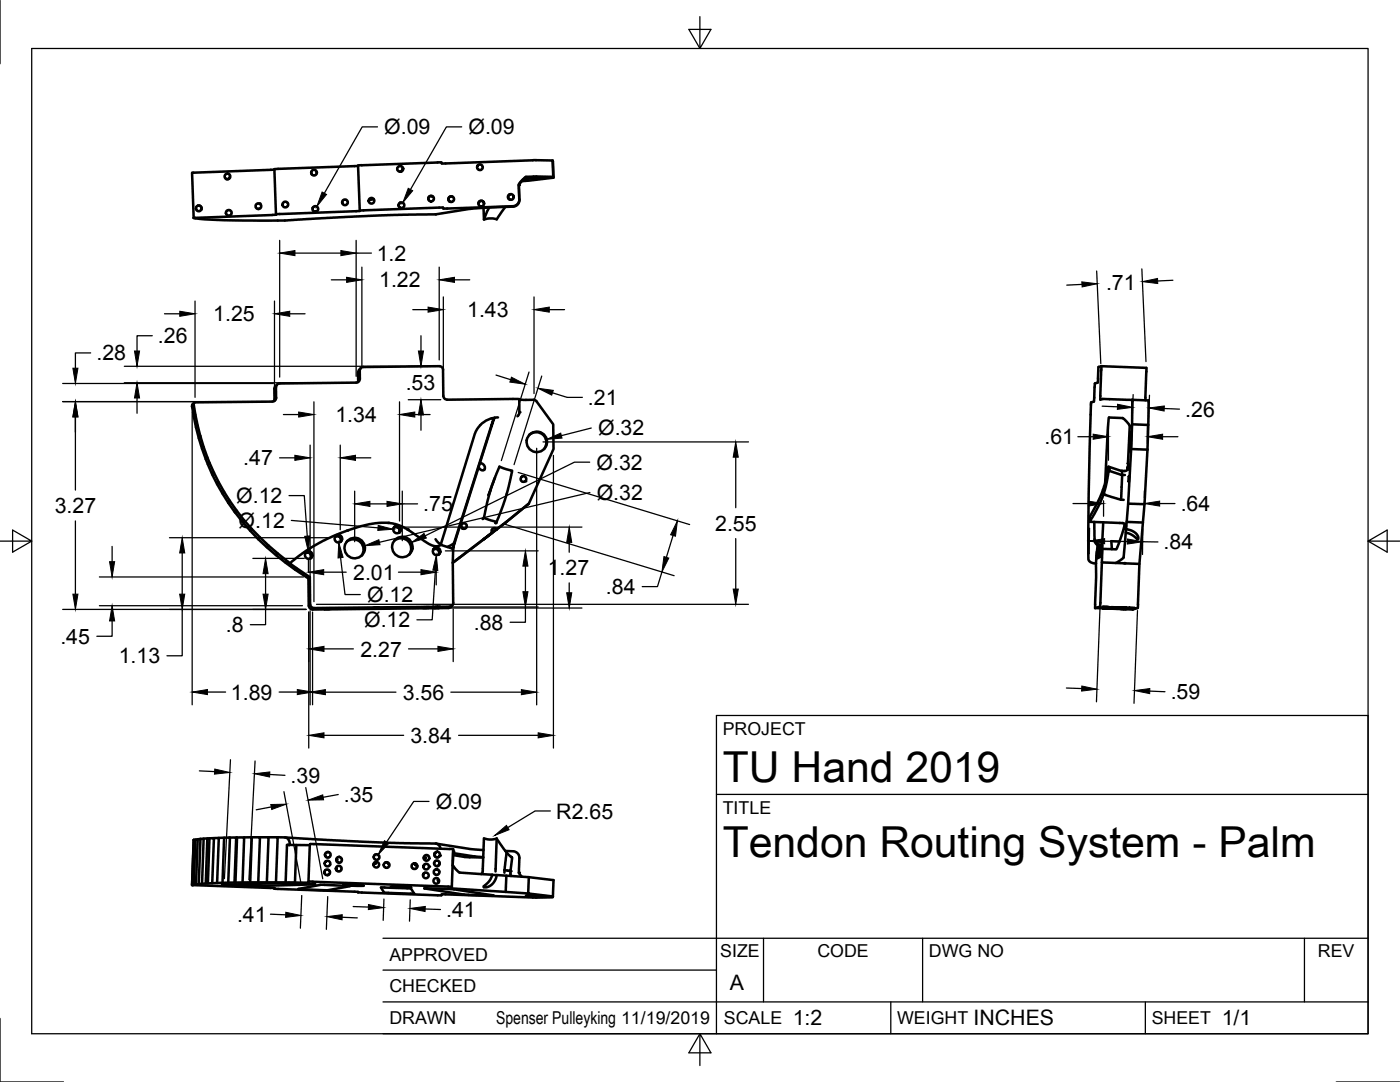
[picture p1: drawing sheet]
<svg xmlns="http://www.w3.org/2000/svg" width="279mm" height="216mm" viewBox="0 0 279 216" stroke-linecap="round" stroke-linejoin="round" font-family="sans-serif">
<!-- layer: Visible -->
<g fill="none" stroke="#000" stroke-width=".51">
<path d="M38.3 34.5l.4 9M38.6 34.5h-.2M45.6 34.7h.1M45.8 35.3l-.2 .4h-.5M54.8 33.8l-16.2 .7M62.1 34.4l.2 .4M71.5 33l.3 9M71.5 33.1l-16.7 .7 .3 9M72.2 33h-.7M74.6 39.8l-.8 .1M80.3 33.7l-.1 .4-.3 .2M86.3 39.2l-.2-.1-.4 .1-.2 .6"/>
<path d="M90.3 39.2h-.5l-.3 .3v.4l.3 .3M101.8 38.8l-.3 .2-.1 .4 .2 .3 .3 .2M104.1 36.2l6.4-.7-.1-.2-3.5-.1-2.1 .1-1.3 1.5 .1 3a1.3 1.3 0 0 1-1.2 1.3M104.4 35.9h.6h-.6M105 35.4l-1.5 1.5 .1 3.3-.3 .7-.5 .3-8.7 .4-7.2 1.2M105.1 35.6l4.1-.2zM107 32h3.3l.2 3.5M107 32l-18.1 .6h-.7l-.1-.2h-.4l-15.5 .6M110.3 32l.1 3.3M39.5 41h.4l.2 .2 .1 .4v.2M54.4 42.9l-15.7 .6M55.1 42.8h.1"/>
<path d="M55.1 42.8l-.7 .1M62.5 41.4l-.1 .3M71.8 42v.1M71.8 42.1l-16.7 .7M79.9 40.4l-.3 .4v.3l.2 .3M87 42.8l-12.9 .3-17.3 .9a159.5 159.5 0 0 1-17.8-.4l-.3-.1M96.6 40.5l-.2-.3-.5-.1-.4 .2v.3M97.7 41.4l-1.1 2.4-.1-2.3M100.9 41.3l-1.8 2.5-1.5-.2-1 .2M102.3 41.1l-13.4 .5h-.4l-.1-.2h-.7l-15.9 .6M54.8 77.6v2.1M54.8 79.7l-.1 .3"/>
<path d="M55.1 77.3v2.1M55.1 79.4a.75 .75 0 0 1-.7 .7M55.3 76.8l-.4 .4-.1 .4M55.8 76.5a.75 .75 0 0 0-.7 .8M71.5 74.3l-.1 2M71.7 73.8l-.2 .5M72 73.5l-.3 .3M72.5 73.2l15.2-.1a.75 .75 0 0 1 .7 .7l.1 5.2M72.5 73.2a.75 .75 0 0 0-.7 .8v1.6a.75 .75 0 0 1-.7 .7l-15.3 .2M88.5 79a.75 .75 0 0 0 .7 .7M102.3 79.6l-13.1 .2M102.4 79.6h1.3"/>
<path d="M103.6 79.8h2.9l.4 .1 3.5 4.8 .1 4.9-5 10.9-6.4 5.1-.3-.2-.5 .1-.2 .3 .1 .5-7.8 6M103.6 79.7l.1 2.7-.4 .7M218.4 77.3l-.1 2.8-.6 .2M218.5 76.5v.8M219.1 76.3l-.6 .2M219.2 73.2l-.1 3.1M219.6 79v.7M219.8 73.1l-.6 .1M219.8 73.1l9 .3M219.8 73.1l-.2 5.9M221.4 79.7l7.8 .2M221.5 79.7l-1.4-.1-.5 .2"/>
<path d="M226 79.8v.3M228.6 79.3v.6M228.8 74.1l-.2 5.3M228.8 73.4v.7M229.2 79.9v.3M38.3 81.1l.4-.3 .3 1.9-.3 .4zM38.3 80.9v.2M38.4 80.7v.2M38.7 83.1a46.5 46.5 0 0 0 20.2 30.5l2.7 1.8M38.7 80.4l-.3 .3M39 82.7l.5 2.2-.4 .4M39.5 84.9l.5 2.2-.3 .3"/>
<path d="M40 87.1l.6 2.1-.3 .3M40.6 89.2l.8 2.1-.3 .3M41.4 91.3l.4 1-.3 .4M41.8 92.3l.9 2-.3 .4M42.7 94.3l1 2-.4 .3M43.7 96.3l1 1.8-.3 .4M44.7 98.1l1.2 1.9-.3 .3M45.9 100l1.2 1.8-.3 .3M54.4 80.1l-15.5 .2-.2 .1v.4M95.7 92.5l-.2 .7M97.5 98.8l1.9-5.1a.42 .42 0 0 1 .3-.5 .42 .42 0 0 1 .5 .1l2 .6-1.4 5.8-1.3 3.6-.6 1.1M97.5 98.8h.1"/>
<path d="M97.9 97.7l-1.3 5.6-.2 .3M98.1 83.5l.4 .1M98.7 83.4h.1M98.8 95.3l-1.3 3.5M99.4 83.3a5 5 0 0 0-4.7 3.5l-6.8 21.9-1-1.1M105.6 86.8a2.04 2.04 0 0 1 2.8 0 2.04 2.04 0 0 1 .1 2.8M217.8 80.3l-.5 17.8-.1 13.5 .5 .6 1 .2M220.2 98.7l.7-2.6 .4-2.2 2.7 .9-.3 4.9M221.2 93.1l.2 .4-.1 .4M221.3 83.3l2.8 .1 1.4 1.5-.4 8.7M221.3 83.3l-.2 2.5-.5 10.6M223.7 99.7l-3.5-1-1 2.4-1.8 3 6.7 .3 .4 .1 .2 .5"/>
<path d="M223.7 99.7h.6M224.5 94.8h-.5l-.1-.8-2.7-.9-.4 2.2-.6 2.3-1.1 2.6-1.7 3.1 .2 .5M225.1 93.2v.5zM225.1 93.2h.1M225.1 92.5h.1M225.2 93.4l-.5 .6h-.8M225.3 95v1.1zM225.7 89.6l3.3 .1M225.8 86.2l-.2 4zM225.9 84.7l3.3 .1M226 80.1a328.2 328.2 0 0 1-1.3 25.5v-.2l-.5 5.9-1.5 1M229 89.7l-.6 10.9-3.3-.1"/>
<path d="M229.2 80.2l-.2 9.5M47.1 101.8l.2 .2-.3 .3M47.3 102l1.4 1.8-.3 .4M48.7 103.8l1.5 1.8-.3 .3M50.2 105.6l1.7 1.6-.4 .4M51.9 107.2l1.7 1.7-.3 .3M53.6 108.9l1.8 1.5-.3 .4M55.4 110.4l2.4 2M57 112.3l.3-.3 .5 .4M57.8 112.4h.1M59.1 113.3l-.2 .3M61 110.3a.76 .76 0 0 1 1 0l.3 .4-.2 .6"/>
<path d="M61.6 110.3l.5 .3-.1 .8M61.6 110.3l-.6 .1a.76 .76 0 0 1 .9 .1 .76 .76 0 0 1 .1 .9M61.8 115.1l-.2 .3v5.5M66.9 107.1a.75 .75 0 0 1 .9 0M66.9 107.1a.75 .75 0 0 1 .9 .1 .75 .75 0 0 1 .1 .9l.2-.5-.3-.5M66.9 107a.78 .78 0 0 1 1.2 .3l.1 .5-.2 .3M69.2 108.1a2.04 2.04 0 0 1 2.7 .1 2.04 2.04 0 0 1 .2 2.7M78.6 105.3a.75 .75 0 0 1 .9 .1 .75 .75 0 0 1 .2 .9M78.6 105.3a.73 .73 0 0 1 1.1 .3v.7M78.7 105.2a.73 .73 0 0 1 .8-.2 .73 .73 0 0 1 .4 .7l-.2 .5M78.7 107.9a2.04 2.04 0 0 1 2.7 .1 2.04 2.04 0 0 1 .2 2.7M86.6 109.6a.75 .75 0 0 1 1.2 .2"/>
<path d="M86.6 109.6h-.1M86.6 109.6a.76 .76 0 0 1 .9 .1 .76 .76 0 0 1 .1 .9 .76 .76 0 0 0-.2-.9 .76 .76 0 0 0-.9-.1M87.7 109.8l.1 .5-.2 .3M89.3 109.1l1.4-.8-.4 1.2M90.5 109.1l-.1 .4zM90.6 108.4l7.9-24.8 .2-.2-3 9.1h.4l.5 .3 .2 .3v.5l-.3 .2h-.3l-.5-.2-.2-.4-5.1 16.3M92.1 104.9v.4l.4 .2M96.6 103.3l2.5 .8M98.9 104.4h.1M99.1 105.6l-2.6 2 1.7-1.3M101 104.1l-.1 .2M105.5 100.5a283.7 283.7 0 0 1-15.1 11.8"/>
<path d="M218.4 104.1l.1 3.9 .2 .5 .6 .4 .6 .1v-.3M218.4 107.6l.1 .5 .3 .3 .6 .3h.5M218.7 112.4l-.2 8.2M218.9 110v1.5zM219 108.8l-.3 3.6M219.3 108.9v2.5l.1-2.5M219.6 109v2.2l.1-2.2M219.9 112.2l7.5 .3M219.9 109.3l-.1 1.5zM219.9 108.7l.1 .8M220 109.5l-.4 11.4-1.1 .4 7.6 .3 .9-.3M220.2 104.2l-.3 4.5"/>
<path d="M223.4 108.1l-1.6-.1 .1 1.6-1.9-.1M224.3 112.4h.3M224.5 104.6v.9v-.9l-1.7 4.9v.1h-.9M224.7 105.6l1 .2 .7 .4 .6 .6 .2 .7-.2 .1-1.1-.9-1.2-.4M224.9 104.1l3.2 .2M228.4 100.6a330.5 330.5 0 0 0-1.3 20M61.6 120.9a.75 .75 0 0 0 .8 .7M61.9 120.6a.75 .75 0 0 0 .8 .7l27-.3a.72 .72 0 0 0 .7-.7v-10.8l-2.5-.8-.7 .3-1.1-.2-1.3-.8-3.4-2.3-1.3-.7-1.7-.5-2.3-.2-2.4 .3-1.6 .4-5.4 1.9-2.3 1.1-2.8 1.6-3.8 2.8 4 2.7 .1 5.5M64.7 121.5h1.2zM64.8 121.5l1.1-.1zM64.9 121.4h1.1zM67 121.5h1.2z"/>
<path d="M67.1 121.4h1.1zM74.5 121.3h1.2zM74.6 121.3h1.1zM76.6 121.3h1.1zM82.1 121.3l1.2-.1zM84.4 121.3h1.2zM84.5 121.2h1.1zM84.6 121.2h1.1zM86.5 121.3h1.1zM86.6 121.2h1.1zM86.6 121.2h1.2zM86.7 121.1h1.1z"/>
<path d="M89.4 121.3l-27 .3M90 121.1l-.6 .2M90.2 120.8l-.2 .3M218.6 120.6v.7M220.1 121.1h1.1zM220.1 121.4h1.2zM220.6 121.3h1.1zM220.7 121.1l1.2 .1zM221.1 121.4h1.2zM221.8 121.2h1.1zM221.9 121.4l1.1 .1zM222.1 121.3l1.1 .1z"/>
<path d="M222.2 121.3h1.1zM222.4 121.2l1.1 .1zM222.5 121.2l1.1 .1zM222.9 121.4l1.1 .1zM223.6 121.2l1.1 .1zM223.6 121.5h1.1zM224.2 121.3h1.2zM225.3 121.3h1.1zM226.1 121.6h.1M227.1 120.6v.7M38.4 176.6h.2M38.6 176.6l15.5 .6 .7 .1"/>
<path d="M38.7 167.6h.1M38.7 167.6l-.4 9M38.7 167.6l.3-.1-.3 9-.4 .1zM39 167.5h.5l-.4 9M39.5 167.5l.5-.1-.3 9M40 167.4l.6-.1-.3 9M40.6 167.3h.8l-.3 9M41.4 167.3h.4l-.3 9M41.8 167.3l.9-.1-.3 9M42.7 167.2h1l-.4 9M43.7 167.2h1l-.3 8.9M44.4 176.5l-.1 .1h.4"/>
<path d="M44.7 176.6l4.9 .2M44.7 167.2l1.2-.1-.3 9M45.9 167.1h1.2l-.3 9M47.1 167.1h.2l-.3 9M47.3 167.1h1.4l-.3 9M48.7 167.1h1.5l-.3 9M50.2 167.1h1.7l-.4 9M51.9 167.1h1.7l-.3 9M53.6 167.1h1.8l-.3 9M54.8 177.3l16.7 .7M54.8 177.2v.1M55.4 167.1h1.5l.4 .1 .4 .6 .1 .8"/>
<path d="M56.9 167.1l19.4 1 10.7 .2 .6 .4 .3 .7M57.3 168.6h.5M57.6 176.2l-13.2 .4M57.6 176.2l5.3 .3-13.3 .3M57.8 168.6h-.5l-.3 7.5M59.1 168.6l-.2 7.5M59.5 177.4l4.6-.9 5.7 .3-4.3 .8h-.9M59.6 177.4l5 .2M61.6 176.1a196.1 196.1 0 0 0-22.9 .4M61.8 168.6l-.2 7.5v-.2h.8M61.9 168.4l-.1 .2h-4M61.9 168.4l27.8 1"/>
<path d="M62.4 175.9l27 1M64.9 170.5l.1 .4M65 173.6l-.1 .1M65.1 171.9l-.3 .2M65.7 174.4l-.3 .2M65.9 172.5l-.1 .1M67.1 171.5l.3 .1M67.2 173.2l-.1 .5M68.5 176.6l4 .2zM71.5 178l.7 .1M72.2 178.1l15.5 .6 .4-.1 .1-.1h.7l17.7 .6 3.7-.1v-.1M74.7 172.2l.4 .1"/>
<path d="M74.8 170.6h.1M76 177.1l.7 1 6 .2-.8-1-5.1-.2M76.8 177.1h-.8M76.9 172.1h.4l.2 .4M78 176.9l4 .2zM82.8 172.3l.4 .3v.5M82.8 172.4l.2 .3 .3 .1M82.9 172.3l-.1 .2M84.7 172.6l-.2 .4M84.8 174.2l-.4 .4M85 171.2h-.4M85.2 177.2h-.5l8.8 1.3"/>
<path d="M85.2 177.2l5.4 .2 7.9 1.3-5-.1M86.7 170.3v.4l.3 .3h.4l.3-.2M87 168.3l6.7 1.1 2.8 .2M87.4 175.7l.2 .3M87.6 173.8l.1 .2M87.6 172.1l.1 .4-.5 .3M89.4 176.9l.8 .1M89.7 169.4l.8 .1M90.3 172.7l1.4 1.4 6.5 .4-.5 1.3-1.2 1.1 .2 .2 .8-.2 .8-.6 .6-.8 .2-.9M90.4 170.6l2.6 .4 3.4 .1M90.4 170.2l4.3 .7M90.4 169.9l-.1 2.8 .4 .4"/>
<path d="M90.4 169.5l-.3 7.8 15.3 1M94.7 170.9l1.7 .1M98.2 174.6l7.3 .4 5 .6-.2 3.3M99.1 167.3l1.4 2a1.74 1.74 0 0 1 .4 2l-.2 2.3M99.1 167.3l-1.5 .2-1-.2-.2 6.5-.4 .6M99.1 167.3l-.2 6.6M100.7 173.6v.5M100.9 169.8l1.7 .1 .9 .6 .2 .5-.2 3.2 .6 .7M101 174.7l-.1 3.3M101.1 170.1l1.1 1.1-.3 2.6-1.2-.2M101.9 173.8l.1 1M105 178.7l4 .2z"/>
<path d="M105.5 175l-.1 3.3 4.9 .6"/>
<circle cx="45.4" cy="35.2" r=".56"/>
<circle cx="62.7" cy="34.4" r=".57"/>
<circle cx="79.9" cy="33.7" r=".58"/>
<circle cx="86" cy="39.6" r=".57"/>
<circle cx="90.1" cy="39.7" r=".56"/>
<circle cx="95.8" cy="33.4" r=".57"/>
<circle cx="102" cy="39.3" r=".57"/>
<circle cx="39.7" cy="41.6" r=".56"/>
<circle cx="45.6" cy="42.5" r=".57"/>
<circle cx="51.6" cy="41.1" r=".56"/>
<circle cx="56.9" cy="40.8" r=".56"/>
<circle cx="62.9" cy="41.7" r=".56"/>
<circle cx="68.8" cy="40.4" r=".57"/>
<circle cx="74.1" cy="40.1" r=".56"/>
<circle cx="80.1" cy="41" r=".56"/>
<circle cx="96" cy="40.6" r=".56"/>
<circle cx="104.5" cy="95.6" r=".56"/>
<circle cx="107.1" cy="88.2" r="2.04"/>
<circle cx="61.6" cy="110.8" r=".75"/>
<circle cx="67.5" cy="107.5" r=".75"/>
<circle cx="70.8" cy="109.4" r="2.04"/>
<circle cx="79.2" cy="105.7" r=".75"/>
<circle cx="80.3" cy="109.1" r="2.04"/>
<circle cx="87.1" cy="110" r=".75"/>
<circle cx="92.6" cy="105" r=".56"/>
<circle cx="65.3" cy="174.1" r=".56"/>
<circle cx="65.4" cy="172.3" r=".56"/>
<circle cx="65.4" cy="170.6" r=".57"/>
<circle cx="67.6" cy="173.3" r=".56"/>
<circle cx="67.7" cy="171.6" r=".57"/>
<circle cx="75.1" cy="172.5" r=".57"/>
<circle cx="75.1" cy="171" r=".56"/>
<circle cx="77.1" cy="172.6" r=".56"/>
<circle cx="82.7" cy="172.8" r=".57"/>
<circle cx="85" cy="174.7" r=".56"/>
<circle cx="85.1" cy="172.9" r=".56"/>
<circle cx="85.1" cy="171.2" r=".56"/>
<circle cx="87.1" cy="175.8" r=".56"/>
<circle cx="87.1" cy="174" r=".56"/>
<circle cx="87.2" cy="172.3" r=".56"/>
<circle cx="87.3" cy="170.5" r=".57"/>
</g>
<g fill="#000">
<circle cx="103.5" cy="36.9" r=".25"/>
<circle cx="51.8" cy="40.6" r=".25"/>
<circle cx="103.7" cy="82.3" r=".25"/>
<circle cx="104.8" cy="96" r=".25"/>
<circle cx="220.4" cy="98.7" r=".25"/>
<circle cx="69.3" cy="105.9" r=".25"/>
<circle cx="77.4" cy="104.3" r=".25"/>
<circle cx="81.3" cy="105.6" r=".25"/>
<circle cx="81.4" cy="105.7" r=".25"/>
<circle cx="87.9" cy="108.7" r=".25"/>
<circle cx="98.9" cy="104.4" r=".25"/>
<circle cx="219.7" cy="109" r=".25"/>
<circle cx="38.3" cy="176.6" r=".25"/>
<circle cx="85.6" cy="172.9" r=".25"/>
<circle cx="86.8" cy="170.2" r=".25"/>
<circle cx="87.8" cy="170.7" r=".25"/>
<circle cx="90.4" cy="169.9" r=".25"/>
<circle cx="101.9" cy="173.8" r=".25"/>
<circle cx="103.5" cy="174.1" r=".25"/>
</g>
<!-- layer: Border -->
<path d="M0 0v12.7M6.3 9.7h266.7v196.6h-266.7zM139.7 3.3v6.4l2.2-3.8h-4.4l2.2 3.8M0 108h6.3l-3.8-2.2v4.4l3.8-2.2M273 108l3.8 2.2v-4.4l-3.8 2.2h6.4M0 203.2v12.7h12.7M139.7 206.3l-2.2 3.8h4.4l-2.2-3.8v6.3M266.7 215.9h12.7" fill="none" stroke="#000" stroke-width=".25"/>
<!-- layer: Dimensions -->
<g fill="none" stroke="#000" stroke-width=".25">
<path d="M75.3 25.3h-3l-7.6 13.3M92.1 25.3h-3l-7.2 12.5M55.8 48v27.2M58.9 50.5h9.1M66.1 55.8h3.1M71.1 48v27.1M71.1 50.5h3M72.2 53.3v19.8M87.7 53.3v18.5M88.5 59.2v18.5M90.7 55.8h3M106.6 59.2v19.3"/>
<path d="M215.9 56.7l-3 .2M218.9 54.1l.8 18.5M227.9 53.7l.8 18.5M234.1 55.9l-3.1 .2M12.5 76.5h42M18.1 70.4h-3.1v3.1M24.8 76.4h45M24.8 73.1h61.6M27.3 79.4v3.1M30.4 67h-3.1v3M32.8 62.6h3.1M38.9 60.1v19.2"/>
<path d="M54.8 60.1v18.5M57.8 62.6h3.1M81.5 79.8h6.5M82.4 61.8h3M84 67v3M99 74.8l2.9 1M105.6 74.2l-5.5 17.7M108.1 75l-5.5 17.7M109.6 61.8h3.1M110.3 78.4l2.9 .9h3M226.1 78.7l-.1 4.7M229.4 78.9l-.2 4.6"/>
<path d="M12.5 80.1h40.6M15 83.2v14.6M38.4 82.2v58.4M55.8 91.4h3M56.6 82.7h3M57.7 98.9h3l.6 8.1M61.9 88.8v30.5M62.7 80.2v39.9M67.9 88.8v16.9M70.8 98v10.1M71 91.4h3M79.7 80.2v23.8"/>
<path d="M80.3 98v9.9M82.8 82.7h3M84 82.8v3.1M103.4 94.3l34.2 10.4M107.1 89.5v51.2M108.4 88.2h41M110.4 90.9v58.4M117.7 92.2h-3.1l-29.7 14.7M117.7 98.3l-42 9.9M118 85.4l-6 1.5M146.8 91.2v10.1M215.1 87.1h3.1"/>
<path d="M220 81l3 .2M220.2 99.9v3.1M221.2 84.6v7.2M228.4 98v1.3M229 84.6v3.9M232 87.1h3.1M232.3 81.5l3.1 .1M15 103.9v14.7M19.8 115.1h40.8M22.4 109v3.1M33.8 107.3h31.6M36.4 110.3v8.3"/>
<path d="M50.5 111.4h10.2M53 114.5v4.1M58.1 103.8l17.3 1.5M61.6 111.6v2.6M64.6 114.2h4.5M68 111.3l.9 7.3h3M73.8 100.5h3.4M79.5 114.2h4.5M80.3 100.5h3M80.4 105.2h35.7M86.9 113.8l-.6 9.9h-3.1M87.1 111.4v5.3"/>
<path d="M88.9 109.9h18.5M100.3 104.5l34.2 10.4M104.9 113v5.1M113.6 108.2v2M113.6 116.3v2M132.1 114.1l-.9 3h-3M134.3 106.8l-1.3 4.4M146.8 107.5v10M214.1 100.5h3.1M217.4 105.4v5.1M220.5 108l4.5 .1M228 108.1h3.1"/>
<path d="M228.1 105.5l-.1 5.1M231.4 100.5h3.1M12.5 121.6h48.6M19.8 120.9h40.6M22.4 123.9v3.1h-3.1M36.4 121.6v9.3h-3.1M41.4 138.1h3.6M53 121.6v3.1h-3M55.7 138.1h3.6M61.6 122.1v27.2M61.9 121.9v18.8M62.4 122.1v18.5"/>
<path d="M63.2 120.6h86.2M64.7 129.5h5.8M64.9 138.1h14.1M75.8 121.3h40.3M81.5 129.5h5.9M88 121.1h19.4M90 138.1h14.1M90.4 121.5v10.5M104.9 121.1v3.1h-3.1M212.8 137.3l3.1 .1M219.5 121.6l-.7 18.4M227 121.8l-.7 18.5"/>
<path d="M229.4 137.9l3.1 .1M39.8 153.8l3 .2M46 151.6l-1.2 23.7M50.9 151.8l-1.2 23.8M53.8 154.5l3.1 .2M56.7 158l3.3 18.2M61 157.2l3.4 18.1M64.7 146.7h15.9M67.5 158.5l-3 .6M85.6 159.9h-3l-5.4 8.1M91.5 146.7h15.9M54.1 161l-3 .6"/>
<path d="M60.2 178.7l-.3 6.5M65.4 178.9l-.3 6.5M76.6 179.4l-.1 4.2M81.9 179.6l-.2 4.2M109.8 161.8h-3l-5.5 3.3M54 182.4l3 .1M68.3 183l3 .2M70.5 180.9l3 .1M84.9 181.4l3 .1"/>
</g>
<g fill="#000" stroke="#000" stroke-width=".2">
<path d="M64.3 38.3l.9 .5-2 2.4zM81.5 37.6l.9 .5-2 2.3zM55.8 50.5l3.1-.5v1zM68 50l3.1 .5-3.1 .5zM69.2 55.3l3 .5-3 .5zM87.7 55.8l3-.5v1zM215.9 56.2l3.1 .4-3 .7zM228 56.2l3-.6 .1 1zM14.5 73.5h1.1l-.6 3zM27.3 76.4l.6 3h-1.1zM26.8 70h1.1l-.6 3.1zM35.9 62.1l3 .5-3 .5z"/>
<path d="M54.8 62.6l3-.5v1zM83.5 70h1l-.5 3.1zM85.4 61.3l3.1 .5-3.1 .5zM102.1 75.3l2.7 1.4-3.1-.5zM106.6 61.8l3-.5v1zM107.4 77.5l3 .4-.3 .9zM15 80.1l.6 3.1h-1.1zM58.8 90.8l3.1 .6-3.1 .5zM59.6 82.2l3.1 .5-3.1 .5zM67.9 91.4l3.1-.6v1.1zM79.7 82.7l3.1-.5v1zM84 79.8l.5 3h-1z"/>
<path d="M109.1 87.7l2.8-1.3 .3 1zM146.8 88.2l.5 3h-1zM217.2 100l3 .5-3 .5zM218.2 86.6l3 .5-3 .6zM223 80.7l3.1 .6-3.1 .4zM228.4 100.5l3-.5v1zM229 87.1l3-.5v1.1zM229.3 81.4l3.1-.4-.1 1zM14.5 118.6h1.1l-.6 3zM21.9 112.1h1l-.5 3zM36.4 107.3l.5 3h-1zM35.9 118.6h1l-.5 3z"/>
<path d="M53 111.4l.5 3.1h-1zM52.5 118.6h1l-.5 3zM60.8 107l1-.1-.3 3.1zM61.6 114.2l3-.5v1zM67.6 108.2l.9 3-1 .1zM70.8 100.5l3-.5v1zM75.5 104.8l3 .8-3.1 .2zM72.8 108.9l2.8-1.2 .2 1zM77.2 100l3.1 .5-3.1 .5zM84 113.7l3.1 .5-3.1 .5zM82.1 108.2l2.5-1.8 .5 1zM87.1 110.8l.3 3.1-1-.1z"/>
<path d="M104.9 109.9l.5 3.1h-1zM104.4 118.1h1l-.5 3zM113.6 105.2l.5 3h-1zM113.1 118.3h1l-.5 3zM132.5 111.1l1 .3-1.4 2.7zM135.2 103.9l-.4 3.1-1-.3zM146.3 117.5h1l-.5 3.1zM217.4 108l3.1-.5v1zM225 107.5l3 .6-3 .5zM22.4 120.9l.5 3h-1zM38.4 138.1l3-.5v1zM59.3 137.6l3.1 .5-3.1 .5z"/>
<path d="M61.6 129.5l3.1-.5v1zM61.9 138.1l3-.5v1zM87.4 129l3 .5-3 .5zM104.1 137.6l3 .5-3 .5zM215.9 136.9l3 .6-3 .4zM226.4 137.8l3.1-.4-.1 1zM42.9 153.5l3 .6-3.1 .4zM50.8 154.4l3-.4v1zM61.5 159.7l2.9-1.1 .2 1zM61.6 146.7l3.1-.5v1zM107.4 146.2l3 .5-3 .5zM54 160.5h3.1l-2.9 1z"/>
<path d="M76.7 167.7l.9 .6-2.1 2.3zM98.7 166.7l2.4-2 .5 .9zM57 182l3 .7-3 .3zM65.2 182.9l3.1-.4v1zM73.5 180.5l3.1 .6-3.1 .4zM81.8 181.3l3.1-.4-.1 1z"/>
</g>
<!-- layer: Titleblock -->
<path d="M143 158.5h130M76.4 199.9h196.6M76.4 193.6h66.6M76.4 187.2h196.6M152.4 187.2v12.7M177.8 199.9v6.4M184.1 187.2v12.7M228.6 199.9v6.4M260.3 187.2v12.7M76.4 206.3h196.6v-63.5h-130v63.5" fill="none" stroke="#000" stroke-width=".25"/>
<g font-size="8.5">
<text x="144.3" y="156">TU Hand 2019</text>
<text x="144.3" y="171">Tendon Routing System - Palm</text>
</g>
<g font-size="4.3">
<text x="76.7" y="26.8">Ø.09</text>
<text x="93.5" y="26.8">Ø.09</text>
<text x="75.2" y="52">1.2</text>
<text x="75.7" y="57.4">1.22</text>
<text x="220.7" y="57.9">.71</text>
<text x="42.6" y="64.1">1.25</text>
<text x="93.2" y="63.3">1.43</text>
<text x="19.2" y="71.9">.28</text>
<text x="31.5" y="68.5">.26</text>
<text x="81" y="77.9">.53</text>
<text x="117.3" y="80.8">.21</text>
<text x="236.5" y="83.1">.26</text>
<text x="66.9" y="84.2">1.34</text>
<text x="119.4" y="86.9">Ø.32</text>
<text x="208.4" y="88.6">.61</text>
<text x="48.6" y="92.9">.47</text>
<text x="119" y="93.7">Ø.32</text>
<text x="47.1" y="100.4">Ø.12</text>
<text x="119.1" y="99.7">Ø.32</text>
<text x="235.6" y="102">.64</text>
<text x="10.9" y="102.4">3.27</text>
<text x="47.6" y="105.3">Ø.12</text>
<text x="84.5" y="102">.75</text>
<text x="142.7" y="105.9">2.55</text>
<text x="232.2" y="109.6">.84</text>
<text x="70.5" y="115.7">2.01</text>
<text x="109.3" y="114.8">1.27</text>
<text x="120.9" y="118.6">.84</text>
<text x="72.7" y="125.1">Ø.12</text>
<text x="73.3" y="120.1">Ø.12</text>
<text x="94.6" y="125.7">.88</text>
<text x="12" y="128.5">.45</text>
<text x="45.1" y="126.1">.8</text>
<text x="71.9" y="131">2.27</text>
<text x="23.7" y="132.4">1.13</text>
<text x="46.1" y="139.6">1.89</text>
<text x="80.4" y="139.6">3.56</text>
<text x="233.6" y="139.5">.59</text>
<text x="81.9" y="148.2">3.84</text>
<text x="58" y="156.2">.39</text>
<text x="68.6" y="160">.35</text>
<text x="87" y="161.4">Ø.09</text>
<text x="111" y="163.3">R2.65</text>
<text x="47.3" y="183.9">.41</text>
<text x="89" y="183">.41</text>
<text x="145.7" y="197.5">A</text>
<text x="158.2" y="204.6">1:2</text>
<text x="194.3" y="204.6">INCHES</text>
<text x="243.8" y="204.6">1/1</text>
</g>
<g font-size="3.5">
<text x="144.3" y="146.6">PROJECT</text>
<text x="144.3" y="162.3">TITLE</text>
<text x="77.7" y="191.7">APPROVED</text>
<text x="143.7" y="191">SIZE</text>
<text x="163.1" y="191">CODE</text>
<text x="185.4" y="191">DWG NO</text>
<text x="263" y="191">REV</text>
<text x="77.7" y="198">CHECKED</text>
<text x="77.7" y="204.4">DRAWN</text>
<text x="99" y="204.4">Spenser Pulleyking 11/19/2019</text>
<text x="144.5" y="204.4">SCALE</text>
<text x="179" y="204.4">WEIGHT</text>
<text x="229.8" y="204.4">SHEET</text>
</g>
</svg>
